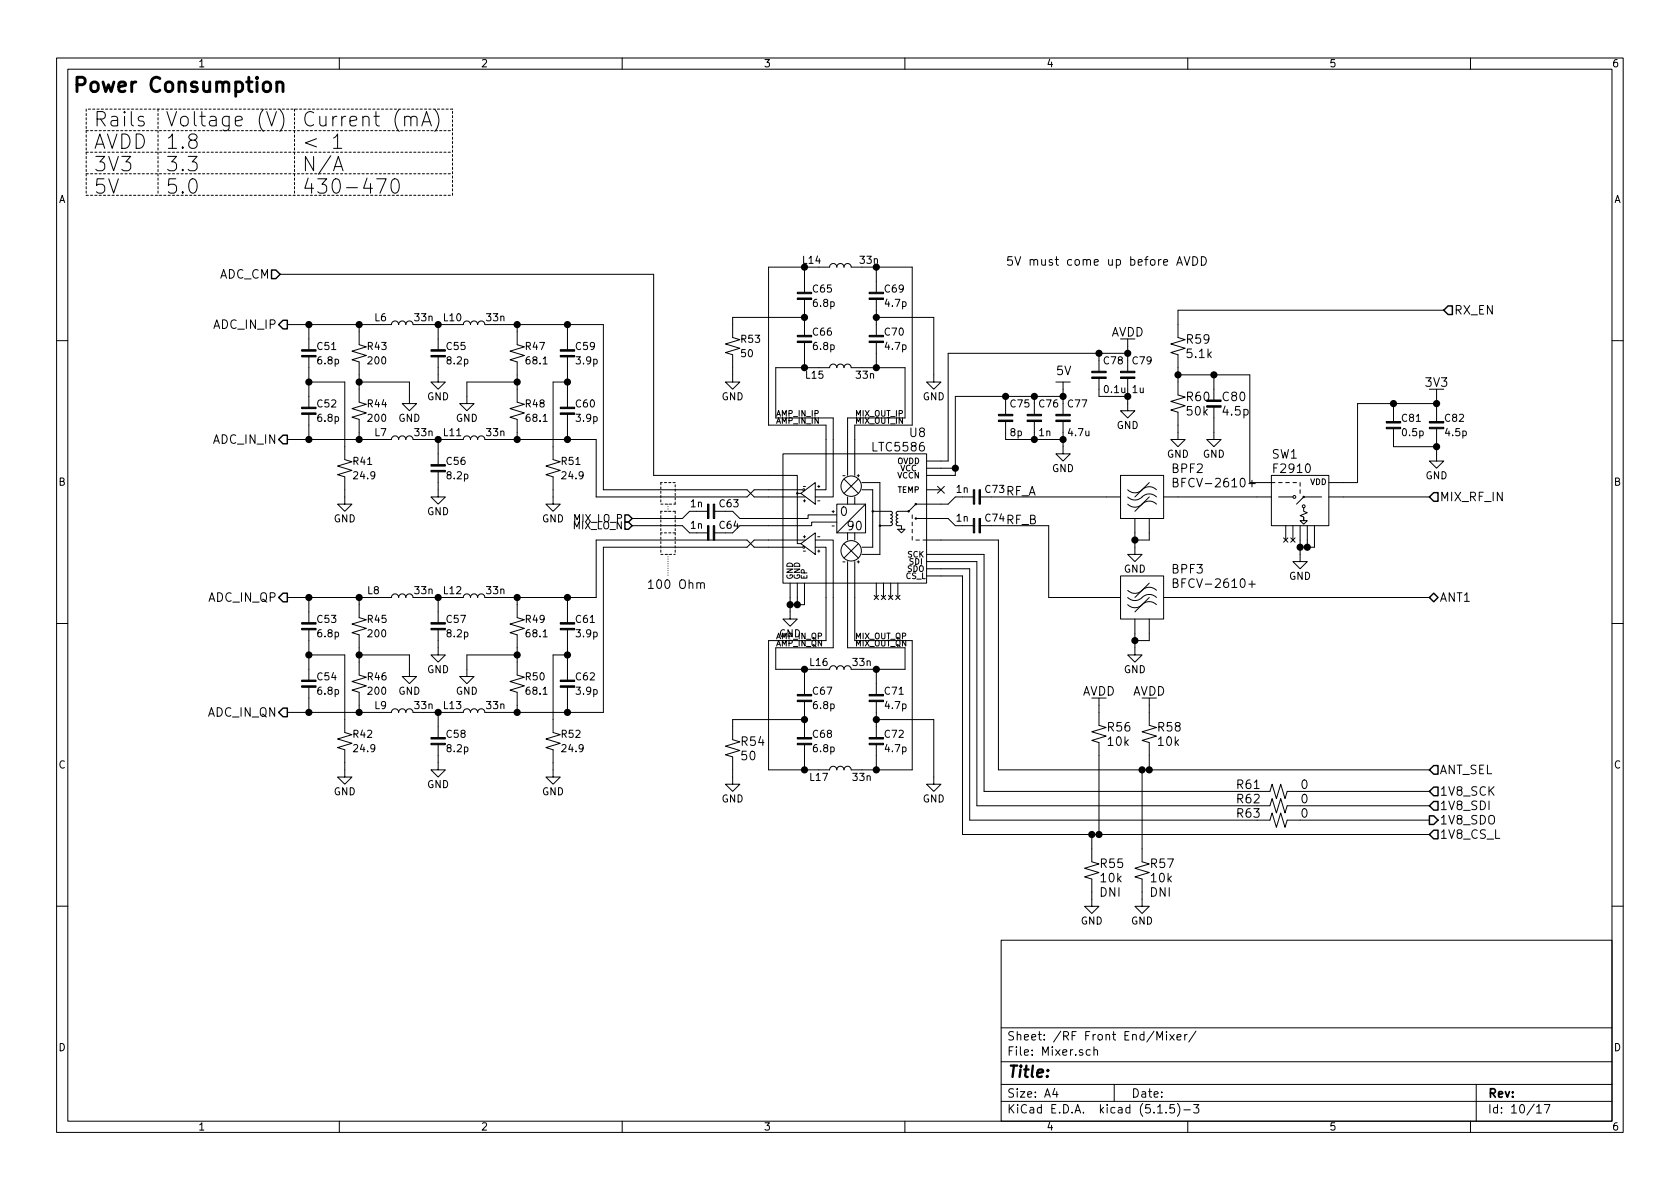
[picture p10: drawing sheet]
<svg xmlns="http://www.w3.org/2000/svg" width="297mm" height="210mm" viewBox="0 0 297 210" stroke-linecap="round" stroke-linejoin="round" font-family="sans-serif">
<g fill="none" stroke="#000" stroke-width=".18">
<path d="M10 10.3h277v189.9h-277zM12 12.2h273v186.1h-273zM47.2 19.7l.8 2.6 .9-2.6M49.5 19.3a2.98 2.98 0 0 1 0 3.9M60 10.3v1.9M76.9 19.3a2.9 2.9 0 0 1 0 3.9M110 10.3v1.9M160 10.3v1.9M210 10.3v1.9M260 10.3v1.9M25.4 20.7l-.6-.1-.4 .3 .2 .4 .8 .2 .1 .3-.1 .3-.2 .2-.8-.2M56 24.5l-2 .8 2 .7"/>
<path d="M59 24.4l.2-.1 .5-.6v2.5M59 30.2l.8-2.5 .9 2.5M59 26.2h1.4M66.6 31.6h1.7l-1.1 2.6M69.4 31.8a.62 .62 0 0 1 .6-.2 .62 .62 0 0 1 .5 .5 1.49 1.49 0 0 1-.5 2.1 .69 .69 0 0 1-.8-.5 2.39 2.39 0 0 1 .2-1.9zM74.6 22.3l.8-2.6 .9 2.6M74.8 21.5h1.2M49.5 48.5h66.1v35.6h25.4v12h.6M50.8 57.4h18.4a.63 .63 0 0 1 .6-.6 .63 .63 0 0 1 .7 .6 .63 .63 0 0 1 .6-.6 .63 .63 0 0 1 .7 .6 .63 .63 0 0 1 .6-.6 .63 .63 0 0 1 .6 .6M54.6 57.4v4.4M63.5 57.4v3.6l1.3 .3-2.6 .8 2.6 .8-2.6 .7 1.3 .4v7.1l1.3 .4-2.6 .8 2.6 .7-2.6 .8 1.3 .4v3.5M74.9 57.4h5.1"/>
<path d="M77.5 57.4v4.4M81.9 57.4a.63 .63 0 0 1 .6-.6 .63 .63 0 0 1 .7 .6 .63 .63 0 0 1 .6-.6 .63 .63 0 0 1 .7 .6 .63 .63 0 0 1 .6-.6 .63 .63 0 0 1 .6 .6M87.6 57.4h19.1v29.2h25.4l1.2 1.3h9.1M91.4 57.4v3.6l1.3 .3-2.5 .8 2.5 .8-2.5 .7 1.2 .4v7.1l1.3 .4-2.5 .8 2.5 .7-2.5 .8 1.2 .4v3.5M100.3 57.4v4.4M142.2 51.7v-4.5h-6.3v28h10.1v11.4h-1.9M142.2 56.1h-12.7v3.6l1.3 .4-2.5 .7 2.5 .8-2.5 .8 1.2 .3v4.9h1.3l-1.3 1.2-1.2-1.2h1.2M142.2 53v6.3M144.8 47.2h1.9a.63 .63 0 0 1 .6-.6 .63 .63 0 0 1 .7 .6 .63 .63 0 0 1 .6-.6 .63 .63 0 0 1 .6 .6 .63 .63 0 0 1 .7-.6 .63 .63 0 0 1 .6 .6h1.9M154.9 56.1h10.2v11.5h1.3l-1.3 1.2-1.3-1.2h1.3M154.9 51.7v-4.5h6.4v28h-10.2v8.9M154.9 53v6.3"/>
<path d="M199.4 59.9v5.8M208.1 46.9l.5-1.5 .5 1.5M208.2 46.5h.7M209.4 45.4l.5 1.5 .5-1.5M210.9 45.4a.77 .77 0 0 1 .9 .7 .77 .77 0 0 1-.9 .8zM212.4 45.4a.77 .77 0 0 1 .9 .7 .77 .77 0 0 1-.9 .8zM255.3 54.9h-47v4.8l1.2 .4-2.5 .7 2.5 .8-2.5 .8 1.3 .3v7.1l1.2 .4-2.5 .8 2.5 .7-2.5 .8 1.3 .4v4.8h1.2l-1.2 1.3-1.3-1.3h1.3M10 60.2h2M50.8 77.7h18.4a.63 .63 0 0 1 .6-.6 .63 .63 0 0 1 .7 .6 .63 .63 0 0 1 .6-.6 .63 .63 0 0 1 .7 .6 .63 .63 0 0 1 .6-.6 .63 .63 0 0 1 .6 .6M54.6 67.6h6.4v13.7l1.2 .4-2.5 .7 2.5 .8-2.5 .7 1.3 .4v4.8h1.2l-1.2 1.3-1.3-1.3h1.3M54.6 63.1v8.9M54.6 73.3v4.4"/>
<path d="M63.5 67.6h8.9v3.8h1.3l-1.3 1.2-1.3-1.2h1.3M74.9 77.7h7a.63 .63 0 0 1 .6-.6 .63 .63 0 0 1 .7 .6 .63 .63 0 0 1 .6-.6 .63 .63 0 0 1 .7 .6 .63 .63 0 0 1 .6-.6 .63 .63 0 0 1 .6 .6M77.5 63.1v4.5h1.2l-1.2 1.2-1.3-1.2h1.3M77.5 77.7v4.5M87.6 77.7h17.8v10.2h26.7l1.2-1.3h8.6M91.4 67.6h-8.9v3.8h1.3l-1.3 1.2-1.2-1.2h1.2M100.3 67.6h-2.5v13.7l1.3 .4-2.6 .7 2.6 .8-2.6 .7 1.3 .4v4.8h1.3l-1.3 1.3-1.3-1.3h1.3M100.3 63.1v8.9M100.3 73.3v4.4M142.2 60.6v4.4M154.9 60.6v4.4M177.8 70.1v3.2"/>
<path d="M177.8 74.5v3.2h10.2M182.9 70.1v3.2M182.9 74.5v3.2M186.7 67.6h2.5M188 74.5v5.8h1.2l-1.2 1.2-1.3-1.2h1.3M188 67.6v5.7M188 70.1h-19.1v14h-5.1M194.3 62.5v3.2M194.3 66.9v3.2h5.1M199.4 66.9v5.7h1.3l-1.3 1.3-1.3-1.3h1.3M199.4 62.5h-31.8v19h-3.8M208.3 66.3h12.7v19h4.4"/>
<path d="M214.6 72v5.7h1.3l-1.3 1.3-1.2-1.3h1.2M214.6 66.3v4.4M246.4 71.4v3.1M246.4 75.8v3.2h7.6M254 75.8v5.7h1.3l-1.3 1.3-1.3-1.3h1.3M254 71.4h-14v13.9h-5.1M254 68.8v5.7M285 60.2h2M77.5 83.4v4.5h1.2l-1.2 1.2-1.3-1.2h1.3M111.8 93h8.8l1.3 1.2h3.2M125.1 90.4h-3.2l-1.3 1.3h-8.8M126.4 90.4h3.1l1.3 1.3h12.1v-.6h5.1"/>
<path d="M138.4 80.3h25.4v22.8h-25.4zM141 87.2h.6M141.6 96.1l2.5-1.9v3.8zM141.6 87.2l2.5-1.9v3.8zM141.9 96.8h-8.6l-1.2-1.3h-26.7v10.2h-17.8M142.4 95.5h-9.1l-1.2 1.3h-25.4v29.2h-19.1M144.1 95.5h3.2v19h-10.1v3.9h7.6M144.1 96.8h1.9v16.5h-10.1v22.8h10.8a.63 .63 0 0 1 .6-.6 .63 .63 0 0 1 .7 .6 .63 .63 0 0 1 .6-.6 .63 .63 0 0 1 .6 .6 .63 .63 0 0 1 .7-.6 .63 .63 0 0 1 .6 .6h10.8v-22.8h-10.2v-14M148 89.1h5v5.1h-5zM148 92.3h-4.5v.7h-12.7l-1.3 1.2h-3.1M149.2 96.1l2.6 2.6M149.2 84.7l2.6 2.5"/>
<path d="M149.9 84.1v-10.2h10.1v-8.9h-9.5a.63 .63 0 0 0-.6-.6 .63 .63 0 0 0-.7 .6 .63 .63 0 0 0-.6-.6 .63 .63 0 0 0-.6 .6 .63 .63 0 0 0-.7-.6 .63 .63 0 0 0-.6 .6h-9.5v8.9h10.1v14h-3.2M149.9 99.3v15.2h10.1v3.9h-7.6M149.9 87.9v1.2M149.9 94.2v1.3M151.1 87.9v1.2M151.1 94.2v1.3M151.8 96.1l-2.6 2.6M151.8 84.7l-2.6 2.5M152.4 85.3h3.2v12.7h-3.2M152.4 86.6h1.9v10.2h-1.9M153 89.1l-5 5.1M154.3 90.4h3.3l.2 .4-.3 .2"/>
<path d="M155.6 93h1.9M157.5 92.3l.3 .3-.1 .2-.2 .1M157.5 91.1l.3 .2-.1 .2-.2 .2 .2 .1 .1 .3-.3 .2M158.7 91.7l-.3 .2 .1 .3 .2 .1-.2 .2-.1 .2 .3 .3h.7v.6M158.7 91.1l-.3 .2 .1 .3 .2 .1M158.7 93.6h1.3l-.6 .6zM161.3 91.1v.6M161.3 92.3v.7M161.3 93.6v.6M161.3 94.9v.6M161.9 91.7h5.7l1.3 1.3h3.2M161.9 95.5h.7"/>
<path d="M163.2 95.5h13.3v40.6h76.2M163.8 99.3h8.9v43.2h51.8l.4-1.3 .8 2.6 .7-2.6 .8 2.6 .4-1.3h25.1M163.8 98h10.2v41.9h50.5l.4-1.2 .8 2.5 .7-2.5 .8 2.5 .4-1.3h25.1M163.8 86.6h2.6M163.8 82.8h5.1M165.8 86l1.2 1.2M167 86l-1.2 1.2M172.1 87.9h-3.2l-1.3 1.2h-5.7l-1.2 1.3-2.1 .1-.2 .3 .3 .3M173.4 87.9h24.7M173.4 93h12v12.7h12.7M198.1 84.1h7.6v7.6h-7.6zM199.4 89.1a1.91 1.91 0 0 0 2.9-.2l.4-.2 .7-.1 .4 .1 .7 .4"/>
<path d="M199.4 87.9a1.91 1.91 0 0 0 2.9-.3l.4-.2 .7-.1 .4 .1 .7 .5M199.4 86.6a1.91 1.91 0 0 0 2.9-.3l.4-.2h.7l.4 .1 .7 .4M200.7 91.7v6.3h1.2l-1.2 1.3-1.3-1.3h1.3M203.2 91.7v3.8h-2.5M203.2 87.9l-2.5 2.5M203.2 85.3l-2.5 2.6M205.7 87.9h19.1M207.4 85.3l.7-.1 .1-.2-.1-.3-.7-.1v1.5h.6l.3-.3a.41 .41 0 0 0-.4-.5M220.8 85.5h1.1M224.8 84.1h10.1v8.9h-10.1zM226.1 87.9h2.5M226.1 85.3h.6"/>
<path d="M226.9 95.1l.8 .8M227.3 85.3h.7M227.3 93v2.5M227.7 95.1l-.8 .8M228.2 95.1l.8 .8M228.6 85.3h.6M228.6 93v2.5M229 95.1l-.8 .8M229.9 93v6.3h1.2l-1.2 1.3-1.3-1.3h1.3M229.9 85.3v.7M229.9 86.6v.6M230.5 89.8v.6l.6 .3-1.2 .5 .6 .2v.7h.6l-.6 .6-.6-.6h.6v-.7"/>
<path d="M231.1 93v3.8M232.4 93v3.8h-2.5M233.7 87.9h-3.2l-1.3 1.2M234.9 87.9h17.8M10 110.3h2M50.8 105.7h18.4a.63 .63 0 0 1 .6-.7 .63 .63 0 0 1 .7 .7 .63 .63 0 0 1 .6-.7 .63 .63 0 0 1 .7 .7 .63 .63 0 0 1 .6-.7 .63 .63 0 0 1 .6 .7M54.6 115.8h6.4v13.7l1.2 .4-2.5 .8 2.5 .7-2.5 .8 1.3 .4v4.8h1.2l-1.2 1.3-1.3-1.3h1.3M54.6 105.7v4.4M54.6 111.4v8.9M63.5 105.7v3.5l1.3 .4-2.6 .8 2.6 .7-2.6 .8 1.3 .4v7.1l1.3 .4-2.6 .7 2.6 .8-2.6 .7 1.3 .4v3.6M63.5 115.8h8.9v3.8h1.3l-1.3 1.3-1.3-1.3h1.3M74.9 105.7h5.1"/>
<path d="M77.5 111.4v4.4h1.2l-1.2 1.3-1.3-1.3h1.3M77.5 105.7v4.4M81.9 105.7a.63 .63 0 0 1 .6-.7 .63 .63 0 0 1 .7 .7 .63 .63 0 0 1 .6-.7 .63 .63 0 0 1 .7 .7 .63 .63 0 0 1 .6-.7 .63 .63 0 0 1 .6 .7M91.4 115.8h-8.9v3.8h1.3l-1.3 1.3-1.2-1.3h1.2M91.4 105.7v3.5l1.3 .4-2.5 .8 2.5 .7-2.5 .8 1.2 .4v7.1l1.3 .4-2.5 .7 2.5 .8-2.5 .7 1.2 .4v3.6M100.3 115.8h-2.5v13.7l1.3 .4-2.6 .8 2.6 .7-2.6 .8 1.3 .4v4.8h1.3l-1.3 1.3-1.3-1.3h1.3M100.3 105.7v4.4M100.3 111.4v8.9M123.2 103.2l.1-.1a.37 .37 0 0 1 .6 .1v.9M123.9 103.2l.2-.2 .4 .1v1M139.7 103.1v6.4h1.3l-1.3 1.2-1.3-1.2h1.3M141 103.1v3.8"/>
<path d="M142.2 103.1v3.8h-2.5M142.2 118.4v4.4M142.3 112v1l-.5-1v1M142.6 113h.8M143.6 112.1l.2-.1 .4 .1v.5l-.1 .3-.3 .1-.2-.2zM143.8 112.7l.5 .3M144.7 112.5l.5-.1v-.4h-.5v1M146.7 118.4a.63 .63 0 0 1 .6-.7 .63 .63 0 0 1 .7 .7 .63 .63 0 0 1 .6-.7 .63 .63 0 0 1 .6 .7 .63 .63 0 0 1 .7-.7 .63 .63 0 0 1 .6 .7M154.6 105.3l.7 .7M154.9 103.1v2.6M154.9 118.4v4.4M155.3 105.3l-.7 .7"/>
<path d="M155.8 105.3l.8 .7M156.2 103.1v2.6M156.6 105.3l-.8 .7M157.1 105.3l.8 .7M157.5 103.1v2.6M157.9 105.3l-.8 .7M158.4 105.3l.7 .7M158.7 103.1v2.6M159.1 105.3l-.7 .7M163.8 100.6h7.6v44.4h53.1l.4-1.2 .8 2.5 .7-2.5 .8 2.5 .4-1.3h25.1M163.8 101.8h6.4v45.8h82.5M198.1 101.8h7.6v7.7h-7.6z"/>
<path d="M199.4 106.9a1.91 1.91 0 0 0 2.9-.3l.4-.2h.7l.4 .1 .7 .4M199.4 105.7a1.91 1.91 0 0 0 2.9-.3l.4-.2 .7-.1 .4 .1 .7 .5M199.4 104.4a1.91 1.91 0 0 0 2.9-.3l.4-.2h.7l.4 .1 .7 .4M200.7 109.5v6.3h1.2l-1.2 1.3-1.3-1.3h1.3M203.2 109.5v3.8h-2.5M203.2 105.7l-2.5 2.5M203.2 103.1l-2.5 2.6M205.7 105.7h47M207.4 103.1l.7-.1 .1-.2-.1-.4h-.7v1.5h.6l.3-.3a.41 .41 0 0 0-.4-.5M220.8 103.3h1.1M285 110.3h2M50.8 126h18.4a.63 .63 0 0 1 .6-.7 .63 .63 0 0 1 .7 .7 .63 .63 0 0 1 .6-.7 .63 .63 0 0 1 .7 .7 .63 .63 0 0 1 .6-.7 .63 .63 0 0 1 .6 .7"/>
<path d="M54.6 121.5v4.5M74.9 126h5.1M77.5 131.7v4.4h1.2l-1.2 1.3-1.3-1.3h1.3M77.5 126v4.4M81.9 126a.63 .63 0 0 1 .6-.7 .63 .63 0 0 1 .7 .7 .63 .63 0 0 1 .6-.7 .63 .63 0 0 1 .7 .7 .63 .63 0 0 1 .6-.7 .63 .63 0 0 1 .6 .7M100.3 121.5v4.5M142.2 127.2h-12.7v3.6l1.3 .4-2.5 .7 2.5 .8-2.5 .8 1.2 .4v4.8h1.3l-1.3 1.2-1.2-1.2h1.2M142.2 124.1v6.3M142.2 131.7v4.4M154.9 127.2h10.2v11.5h1.3l-1.3 1.2-1.3-1.2h1.3M154.9 124.1v6.3M154.9 131.7v4.4"/>
<path d="M194.3 123.4v4.9l1.3 .3-2.6 .8 2.6 .8-2.6 .7 1.3 .4v16.3M201.9 136.1v16.3l1.3 .4-2.5 .7 2.5 .8-2.5 .8 1.2 .3v4.9h1.3l-1.3 1.2-1.2-1.2h1.2M203.2 123.4v4.9l1.3 .3-2.6 .8 2.6 .8-2.6 .7 1.3 .4v4.8M193 147.6v4.8l1.3 .4-2.5 .7 2.5 .8-2.5 .8 1.2 .3v4.9h1.3l-1.3 1.2-1.2-1.2h1.2M10 160.2h2M177 166.3h108v32h-108zM285 160.2h2M60 198.3v1.9M110 198.3v1.9M160 198.3v1.9M177 194.8h108M177 191.8h108"/>
<path d="M177 187.8h108M177 181.8h108M186.5 192.5l-.4 1h1M186.8 193v1M192.8 185.7l-.5-.1-.3 .3 .1 .6 .2 .1 .5-.1M193.4 185.7h.1a.37 .37 0 0 1 .6 .1v.8M193.4 185.1v1.5M197 191.8v3M204.5 183.9v-1.5l.6 1.1 .4-1.1v1.5M204.7 196.8h.8M206.2 196.7v.1M206.2 182.4v.2"/>
<path d="M206.2 182.9v1M206.8 182.9l.8 1M207.6 195.3h-.7l-.1 .7 .2-.1 .5 .1 .2 .2-.1 .5-.2 .1-.6-.1M207.6 182.9l-.8 1M208.1 183.4l.7-.1v-.3l-.5-.1-.2 .2 .1 .7h.6M208.2 195.1a1.71 1.71 0 0 1 0 2.3M209.3 196.3h1.2M209.5 182.9v1M209.9 182.9l-.3 .1-.1 .2M210 198.3v1.9M211 195.3h1l-.5 .6 .4 .1v.7l-.2 .1-.7-.1M211.5 182.3l-1.3 2"/>
<path d="M260 198.3v1.9M261 191.8v6.5M271.7 195.8l.4-.5v1.5M271.7 196.8h.8M273 195.3h1l-.6 1.5"/>
<circle cx="141" cy="87.2" r=".13"/>
<circle cx="142.1" cy="96.8" r=".18"/>
<circle cx="142.1" cy="86.6" r=".18"/>
<circle cx="150.5" cy="86" r="1.8"/>
<circle cx="150.5" cy="97.4" r="1.8"/>
<circle cx="154.3" cy="90.4" r=".13"/>
<circle cx="155.6" cy="93" r=".13"/>
<circle cx="160.7" cy="90.4" r=".13"/>
<circle cx="161.9" cy="89.1" r=".13"/>
<circle cx="161.9" cy="91.7" r=".13"/>
<circle cx="228.9" cy="87.9" r=".25"/>
<circle cx="230.5" cy="89.5" r=".25"/>
<circle cx="230.5" cy="87.9" r=".13"/>
</g>
<g fill="#000" stroke="#000" stroke-width=".18">
<path d="M141 59.3h2.5v.3h-2.5zM141 52.7h2.5v.3h-2.5zM141 51.7h2.5v.2h-2.5zM153.7 59.3h2.5v.3h-2.5zM153.7 52.7h2.5v.3h-2.5zM153.7 51.7h2.5v.2h-2.5zM53.3 62.9h2.6v.2h-2.6zM53.3 61.8h2.6v.3h-2.6zM53.3 73h2.6v.3h-2.6zM53.3 72h2.6v.3h-2.6zM76.2 62.9h2.5v.2h-2.5zM76.2 61.8h2.5v.3h-2.5z"/>
<path d="M99.1 62.9h2.5v.2h-2.5zM99.1 61.8h2.5v.3h-2.5zM99.1 73h2.5v.3h-2.5zM99.1 72h2.5v.3h-2.5zM141 60.3h2.5v.3h-2.5zM153.7 60.3h2.5v.3h-2.5zM176.5 74.3h2.6v.2h-2.6zM176.5 73.3h2.6v.2h-2.6zM181.6 74.3h2.5v.2h-2.5zM181.6 73.3h2.5v.2h-2.5zM186.7 74.3h2.5v.2h-2.5zM186.7 73.3h2.5v.2h-2.5z"/>
<path d="M193 66.7h2.6v.2h-2.6zM193 65.7h2.6v.2h-2.6zM198.1 66.7h2.6v.2h-2.6zM198.1 65.7h2.6v.2h-2.6zM213.4 71.7h2.5v.3h-2.5zM213.4 70.7h2.5v.3h-2.5zM245.1 75.6h2.5v.2h-2.5zM245.1 74.5h2.5v.3h-2.5zM252.7 75.6h2.6v.2h-2.6zM252.7 74.5h2.6v.3h-2.6zM76.2 83.2h2.5v.2h-2.5zM76.2 82.2h2.5v.2h-2.5z"/>
<path d="M125.1 93h.2v2.5h-.2zM125.1 89.1h.2v2.6h-.2zM126.1 93h.3v2.5h-.3zM126.1 89.1h.3v2.6h-.3zM172.1 86.6h.2v2.5h-.2zM172.1 91.7h.2v2.5h-.2zM173.1 86.6h.3v2.5h-.3zM173.1 91.7h.3v2.5h-.3zM53.3 111.1h2.6v.3h-2.6zM53.3 110.1h2.6v.3h-2.6zM76.2 111.1h2.5v.3h-2.5zM76.2 110.1h2.5v.3h-2.5z"/>
<path d="M99.1 111.1h2.5v.3h-2.5zM99.1 110.1h2.5v.3h-2.5zM53.3 121.3h2.6v.2h-2.6zM53.3 120.3h2.6v.2h-2.6zM76.2 131.4h2.5v.3h-2.5zM76.2 130.4h2.5v.3h-2.5zM99.1 121.3h2.5v.2h-2.5zM99.1 120.3h2.5v.2h-2.5zM141 131.4h2.5v.3h-2.5zM141 130.4h2.5v.3h-2.5zM141 123.8h2.5v.3h-2.5zM141 122.8h2.5v.3h-2.5z"/>
<path d="M153.7 131.4h2.5v.3h-2.5zM153.7 130.4h2.5v.3h-2.5zM153.7 123.8h2.5v.3h-2.5zM153.7 122.8h2.5v.3h-2.5z"/>
</g>
<g fill="none" stroke="#000" stroke-width=".18" stroke-dasharray=".4 .4">
<path d="M15.2 19.3v15.2M27.9 19.3v15.2M52.1 19.3v15.2M80 19.3h-64.8M15.2 23.1h64.8M15.2 26.9h64.8M15.2 30.7h64.8M15.2 34.5h64.8M80 34.5v-15.2M116.8 85.3v3.8M116.8 89.1h2.6M116.8 98h2.6"/>
<path d="M116.8 90.4v7.6M119.4 90.4h-2.6M119.4 85.3h-2.6M119.4 89.1v-3.8M119.4 90.4v7.6M119.4 94.2h-2.6"/>
</g>
<path d="M118.1 98v3.8M118.1 90.4v-1.3" fill="none" stroke="#000" stroke-width=".18" stroke-dasharray="0 .4"/>
<g fill="none" stroke="#000" stroke-width=".25">
<path d="M48 47.7h.8l.7 .8-.7 .8h-.8zM49.3 57.4l.7-.8h.8v1.6h-.8zM256 54.1h.8v1.5h-.8l-.7-.7zM49.3 77.7l.7-.7h.8v1.5h-.8zM110.5 92.3h.6l.7 .7-.7 .6h-.6zM110.5 91.1h.6l.7 .6-.7 .6h-.6zM253.5 87.1h.8v1.5h-.8l-.8-.7zM50 104.9h.8v1.5h-.8l-.7-.7zM252.7 105.7l.8-.8 .8 .8-.8 .7zM50 125.2h.8v1.5h-.8l-.7-.7zM253.5 139.2h.8v1.5h-.8l-.8-.8zM253.5 135.4h.8v1.5h-.8l-.8-.8z"/>
<path d="M252.7 144.3h.8l.8 .7-.8 .8h-.8zM253.5 146.8h.8v1.5h-.8l-.8-.7zM253.5 141.7h.8v1.6h-.8l-.8-.8z"/>
</g>
<path d="M48.9 14.8a.63 .63 0 0 1 1.1 .1v1.3M48.9 14.5v1.7" fill="none" stroke="#000" stroke-width=".51"/>
<g fill="#000" stroke="#000" stroke-width=".25">
<circle cx="54.6" cy="57.4" r=".51"/>
<circle cx="63.5" cy="57.4" r=".51"/>
<circle cx="77.5" cy="57.4" r=".51"/>
<circle cx="91.4" cy="57.4" r=".51"/>
<circle cx="100.3" cy="57.4" r=".51"/>
<circle cx="142.2" cy="56.1" r=".51"/>
<circle cx="142.2" cy="47.2" r=".51"/>
<circle cx="154.9" cy="47.2" r=".51"/>
<circle cx="154.9" cy="56.1" r=".51"/>
<circle cx="54.6" cy="77.7" r=".51"/>
<circle cx="54.6" cy="67.6" r=".51"/>
<circle cx="63.5" cy="67.6" r=".51"/>
<circle cx="63.5" cy="77.7" r=".51"/>
<circle cx="77.5" cy="77.7" r=".51"/>
<circle cx="91.4" cy="67.6" r=".51"/>
<circle cx="91.4" cy="77.7" r=".51"/>
<circle cx="100.3" cy="77.7" r=".51"/>
<circle cx="100.3" cy="67.6" r=".51"/>
<circle cx="142.2" cy="65" r=".51"/>
<circle cx="154.9" cy="65" r=".51"/>
<circle cx="177.8" cy="70.1" r=".51"/>
<circle cx="182.9" cy="77.7" r=".51"/>
<circle cx="182.9" cy="70.1" r=".51"/>
<circle cx="188" cy="77.7" r=".51"/>
<circle cx="188" cy="70.1" r=".51"/>
<circle cx="194.3" cy="62.5" r=".51"/>
<circle cx="199.4" cy="70.1" r=".51"/>
<circle cx="199.4" cy="62.5" r=".51"/>
<circle cx="208.3" cy="66.3" r=".51"/>
<circle cx="214.6" cy="66.3" r=".51"/>
<circle cx="246.4" cy="71.4" r=".51"/>
<circle cx="254" cy="71.4" r=".51"/>
<circle cx="254" cy="79" r=".51"/>
<circle cx="168.9" cy="82.8" r=".51"/>
<circle cx="200.7" cy="95.5" r=".51"/>
<circle cx="229.9" cy="96.8" r=".51"/>
<circle cx="231.1" cy="96.8" r=".51"/>
<circle cx="54.6" cy="115.8" r=".51"/>
<circle cx="54.6" cy="105.7" r=".51"/>
<circle cx="63.5" cy="115.8" r=".51"/>
<circle cx="63.5" cy="105.7" r=".51"/>
<circle cx="77.5" cy="105.7" r=".51"/>
<circle cx="91.4" cy="115.8" r=".51"/>
<circle cx="91.4" cy="105.7" r=".51"/>
<circle cx="100.3" cy="115.8" r=".51"/>
<circle cx="100.3" cy="105.7" r=".51"/>
<circle cx="139.7" cy="106.9" r=".51"/>
<circle cx="141" cy="106.9" r=".51"/>
<circle cx="142.2" cy="118.4" r=".51"/>
<circle cx="154.9" cy="118.4" r=".51"/>
<circle cx="200.7" cy="113.3" r=".51"/>
<circle cx="54.6" cy="126" r=".51"/>
<circle cx="63.5" cy="126" r=".51"/>
<circle cx="77.5" cy="126" r=".51"/>
<circle cx="91.4" cy="126" r=".51"/>
<circle cx="100.3" cy="126" r=".51"/>
<circle cx="142.2" cy="127.2" r=".51"/>
<circle cx="142.2" cy="136.1" r=".51"/>
<circle cx="154.9" cy="127.2" r=".51"/>
<circle cx="154.9" cy="136.1" r=".51"/>
<circle cx="201.9" cy="136.1" r=".51"/>
<circle cx="203.2" cy="136.1" r=".51"/>
<circle cx="193" cy="147.6" r=".51"/>
<circle cx="194.3" cy="147.6" r=".51"/>
</g>
<g font-size="3.5">
<text x="12.7" y="16.3">Power Consumption</text>
<text x="16.5" y="22.4">Rails</text>
<text x="29.2" y="22.4">Voltage (V)</text>
<text x="53.3" y="22.4">Current (mA)</text>
<text x="16.5" y="26.4">AVDD</text>
<text x="29.2" y="26.4">1.8</text>
<text x="16.5" y="30.3">3V3</text>
<text x="16.5" y="34.3">5V</text>
<text x="29.2" y="30.3">3.3</text>
<text x="29.2" y="34.3">5.0</text>
<text x="53.3" y="30.3">N/A</text>
<text x="53.3" y="34.3">430-470</text>
</g>
<text font-size="2.8" x="178" y="190.5">Title:</text>
<g font-size="2.1">
<text x="177.8" y="47">5V must come up before AVDD</text>
<text x="38.7" y="49.3">ADC_CM</text>
<text x="37.9" y="58.2">ADC_IN_IP</text>
<text x="196.4" y="59.5">AVDD</text>
<text x="257" y="55.6">RX_EN</text>
<text x="209.9" y="60.8">R59</text>
<text x="210" y="63.3">5.1k</text>
<text x="186.8" y="66.3">5V</text>
<text x="209.9" y="70.9">R60</text>
<text x="216.3" y="70.9">C80</text>
<text x="252.1" y="68.4">3V3</text>
<text x="160.9" y="77.3">U8</text>
<text x="209.9" y="73.5">50k</text>
<text x="216.4" y="73.5">4.5p</text>
<text x="37.8" y="78.5">ADC_IN_IN</text>
<text x="154.5" y="79.8">LTC5586</text>
<text x="207.3" y="83.6">BPF2</text>
<text x="224.9" y="81.1">SW1</text>
<text x="225.4" y="83.6">F2910</text>
<text x="177.8" y="87.6">RF_A</text>
<text x="208.5" y="86.2">BFCV-2610+</text>
<text x="254.5" y="88.6">MIX_RF_IN</text>
<text x="148.6" y="91.2">0</text>
<text x="150" y="93.8">90</text>
<text x="177.8" y="92.7">RF_B</text>
<text x="207.3" y="101.4">BPF3</text>
<text x="36.9" y="106.4">ADC_IN_QP</text>
<text x="114.3" y="104.1">100 Ohm</text>
<text x="208.5" y="104">BFCV-2610+</text>
<text x="254.5" y="106.4">ANT1</text>
<text x="191.3" y="123">AVDD</text>
<text x="200.2" y="123">AVDD</text>
<text x="36.8" y="126.7">ADC_IN_QN</text>
<text x="131.2" y="131.9">R54</text>
<text x="195.9" y="129.4">R56</text>
<text x="196" y="131.9">10k</text>
<text x="204.8" y="129.4">R58</text>
<text x="204.9" y="131.9">10k</text>
<text x="131.2" y="134.4">50</text>
<text x="254.5" y="136.9">ANT_SEL</text>
<text x="218.8" y="142.1">R62</text>
<text x="218.8" y="139.5">R61</text>
<text x="230.1" y="142.1">0</text>
<text x="230.1" y="139.5">0</text>
<text x="254.5" y="143.3">1V8_SDI</text>
<text x="254.5" y="140.7">1V8_SCK</text>
<text x="218.8" y="144.6">R63</text>
<text x="230.1" y="144.6">0</text>
<text x="254.5" y="148.3">1V8_CS_L</text>
<text x="254.5" y="145.8">1V8_SDO</text>
<text x="194.7" y="153.5">R55</text>
<text x="203.6" y="153.5">R57</text>
<text x="194.5" y="158.6">DNI</text>
<text x="194.7" y="156">10k</text>
<text x="203.4" y="158.6">DNI</text>
<text x="203.6" y="156">10k</text>
<text x="178" y="184">Sheet: /RF Front End/Mixer/</text>
<text x="178" y="186.7">File: Mixer.sch</text>
<text x="178" y="196.9">KiCad E.D.A. kicad (5.1.5)-3</text>
<text x="178" y="194.1">Size: A4</text>
<text x="200" y="194.1">Date:</text>
<text x="263" y="194.1">Rev:</text>
<text x="263" y="196.9">Id: 10/17</text>
</g>
<g font-size="1.8">
<text x="35" y="11.9">1</text>
<text x="85" y="11.9">2</text>
<text x="135" y="11.9">3</text>
<text x="185" y="11.9">4</text>
<text x="235" y="11.9">5</text>
<text x="285" y="11.9">6</text>
<text x="10.4" y="35.9">A</text>
<text x="285.4" y="35.9">A</text>
<text x="142" y="46.7">L14</text>
<text x="152.1" y="46.7">33n</text>
<text x="143.8" y="51.7">C65</text>
<text x="156.5" y="51.7">C69</text>
<text x="66.3" y="56.8">L6</text>
<text x="73.4" y="56.8">33n</text>
<text x="78.5" y="56.8">L10</text>
<text x="86.1" y="56.8">33n</text>
<text x="143.8" y="59.4">C66</text>
<text x="143.9" y="54.3">6.8p</text>
<text x="156.5" y="59.4">C70</text>
<text x="156.6" y="54.3">4.7p</text>
<text x="56.2" y="61.9">C51</text>
<text x="56.3" y="64.4">6.8p</text>
<text x="65" y="61.9">R43</text>
<text x="65.2" y="64.4">200</text>
<text x="79" y="61.9">C55</text>
<text x="79.1" y="64.4">8.2p</text>
<text x="93" y="61.9">R47</text>
<text x="93.2" y="64.4">68.1</text>
<text x="101.9" y="61.9">C59</text>
<text x="102" y="64.4">3.9p</text>
<text x="131.1" y="60.6">R53</text>
<text x="131.1" y="63.2">50</text>
<text x="143.9" y="61.9">6.8p</text>
<text x="156.6" y="61.9">4.7p</text>
<text x="195.2" y="64.4">C78</text>
<text x="200.3" y="64.4">C79</text>
<text x="75.5" y="70.8">GND</text>
<text x="127.6" y="70.8">GND</text>
<text x="142.5" y="67">L15</text>
<text x="151.5" y="67">33n</text>
<text x="163.1" y="70.8">GND</text>
<text x="195.4" y="69.5">0.1u</text>
<text x="200.3" y="69.5">1u</text>
<text x="56.2" y="72.1">C52</text>
<text x="56.3" y="74.6">6.8p</text>
<text x="65" y="72.1">R44</text>
<text x="65.2" y="74.6">200</text>
<text x="66.3" y="77.1">L7</text>
<text x="70.4" y="74.6">GND</text>
<text x="73.4" y="77.1">33n</text>
<text x="78.5" y="77.1">L11</text>
<text x="80.6" y="74.6">GND</text>
<text x="86.1" y="77.1">33n</text>
<text x="93" y="72.1">R48</text>
<text x="93.2" y="74.6">68.1</text>
<text x="101.9" y="72.1">C60</text>
<text x="102" y="74.6">3.9p</text>
<text x="178.7" y="77.1">8p</text>
<text x="178.7" y="72.1">C75</text>
<text x="183.7" y="77.1">1n</text>
<text x="183.8" y="72.1">C76</text>
<text x="188.9" y="72.1">C77</text>
<text x="189" y="77.1">4.7u</text>
<text x="197.4" y="75.9">GND</text>
<text x="247.9" y="74.6">C81</text>
<text x="248.1" y="77.1">0.5p</text>
<text x="255.5" y="74.6">C82</text>
<text x="255.7" y="77.1">4.5p</text>
<text x="62.5" y="82.2">R41</text>
<text x="79" y="82.2">C56</text>
<text x="99.3" y="82.2">R51</text>
<text x="186" y="83.5">GND</text>
<text x="206.3" y="80.9">GND</text>
<text x="212.7" y="80.9">GND</text>
<text x="10.4" y="85.9">B</text>
<text x="62.7" y="84.8">24.9</text>
<text x="79.1" y="84.8">8.2p</text>
<text x="99.5" y="84.8">24.9</text>
<text x="122.1" y="89.7">1n</text>
<text x="127.3" y="89.7">C63</text>
<text x="169.1" y="87.2">1n</text>
<text x="174.3" y="87.2">C73</text>
<text x="252" y="84.8">GND</text>
<text x="285.4" y="85.9">B</text>
<text x="59" y="92.4">GND</text>
<text x="75.5" y="91.1">GND</text>
<text x="95.8" y="92.4">GND</text>
<text x="101.4" y="93.6">MIX_LO_N</text>
<text x="101.5" y="92.3">MIX_LO_P</text>
<text x="122.1" y="93.5">1n</text>
<text x="127.3" y="93.5">C64</text>
<text x="169.1" y="92.2">1n</text>
<text x="174.3" y="92.2">C74</text>
<text x="198.7" y="101.3">GND</text>
<text x="65" y="105.1">L8</text>
<text x="73.4" y="105.1">33n</text>
<text x="78.5" y="105.1">L12</text>
<text x="86.1" y="105.1">33n</text>
<text x="227.9" y="102.5">GND</text>
<text x="56.2" y="110.2">C53</text>
<text x="56.3" y="112.7">6.8p</text>
<text x="65" y="110.2">R45</text>
<text x="65.2" y="112.7">200</text>
<text x="79" y="110.2">C57</text>
<text x="79.1" y="112.7">8.2p</text>
<text x="93" y="110.2">R49</text>
<text x="93.2" y="112.7">68.1</text>
<text x="101.9" y="110.2">C61</text>
<text x="102" y="112.7">3.9p</text>
<text x="137.7" y="112.7">GND</text>
<text x="75.5" y="119">GND</text>
<text x="143.3" y="117.8">L16</text>
<text x="150.9" y="117.8">33n</text>
<text x="198.7" y="119">GND</text>
<text x="56.2" y="120.3">C54</text>
<text x="56.3" y="122.9">6.8p</text>
<text x="65" y="120.3">R46</text>
<text x="65.2" y="122.9">200</text>
<text x="66.3" y="125.4">L9</text>
<text x="70.4" y="122.9">GND</text>
<text x="73.4" y="125.4">33n</text>
<text x="78.5" y="125.4">L13</text>
<text x="80.6" y="122.9">GND</text>
<text x="86.1" y="125.4">33n</text>
<text x="93" y="120.3">R50</text>
<text x="93.2" y="122.9">68.1</text>
<text x="101.9" y="120.3">C62</text>
<text x="102" y="122.9">3.9p</text>
<text x="143.8" y="122.9">C67</text>
<text x="143.9" y="125.4">6.8p</text>
<text x="156.5" y="122.9">C71</text>
<text x="156.6" y="125.4">4.7p</text>
<text x="62.5" y="130.5">R42</text>
<text x="79" y="130.5">C58</text>
<text x="99.3" y="130.5">R52</text>
<text x="143.8" y="130.5">C68</text>
<text x="156.5" y="130.5">C72</text>
<text x="10.4" y="135.9">C</text>
<text x="62.7" y="133">24.9</text>
<text x="79.1" y="133">8.2p</text>
<text x="99.5" y="133">24.9</text>
<text x="143.9" y="133">6.8p</text>
<text x="156.6" y="133">4.7p</text>
<text x="285.4" y="135.9">C</text>
<text x="59" y="140.6">GND</text>
<text x="75.5" y="139.4">GND</text>
<text x="95.8" y="140.6">GND</text>
<text x="127.6" y="141.9">GND</text>
<text x="143.3" y="138.1">L17</text>
<text x="150.9" y="138.1">33n</text>
<text x="163.1" y="141.9">GND</text>
<text x="191.1" y="163.5">GND</text>
<text x="200" y="163.5">GND</text>
<text x="10.4" y="185.9">D</text>
<text x="285.4" y="185.9">D</text>
<text x="35" y="199.9">1</text>
<text x="85" y="199.9">2</text>
<text x="135" y="199.9">3</text>
<text x="185" y="199.9">4</text>
<text x="235" y="199.9">5</text>
<text x="285" y="199.9">6</text>
</g>
<g font-size="1.4">
<text x="137.2" y="73.7">AMP_IN_IP</text>
<text x="137.2" y="74.9">AMP_IN_IN</text>
<text x="151.1" y="74.9">MIX_OUT_IN</text>
<text x="151.1" y="73.7">MIX_OUT_IP</text>
<text x="158.6" y="82.1">OVDD</text>
<text x="159.2" y="83.3">VCC</text>
<text x="158.6" y="84.6">VCCN</text>
<text x="158.7" y="87.1">TEMP</text>
<text x="231.6" y="85.7">VDD</text>
<text x="160.4" y="101.1">SDO</text>
<text x="160.4" y="98.6">SCK</text>
<text x="160.8" y="99.8">SDI</text>
<text x="140.2" y="102.5" transform="rotate(-90 140.2 102.5)">GND</text>
<text x="141.5" y="102.5" transform="rotate(-90 141.5 102.5)">GND</text>
<text x="142.7" y="102.5" transform="rotate(-90 142.7 102.5)">EP</text>
<text x="160.1" y="102.4">CS_L</text>
<text x="151.1" y="113">MIX_OUT_QP</text>
<text x="137.2" y="114.3">AMP_IN_QN</text>
<text x="151.1" y="114.3">MIX_OUT_QN</text>
</g>
<g font-size=".7">
<text x="142" y="88.8">+</text>
<text x="142.1" y="86.3">-</text>
<text x="144.6" y="86.3">+</text>
<text x="144.7" y="88.8">-</text>
<text x="149.1" y="84.3">-</text>
<text x="151.6" y="84.3">+</text>
<text x="142" y="95.1">+</text>
<text x="144.7" y="95.1">-</text>
<text x="147.1" y="90.7">+</text>
<text x="147.2" y="93.2">-</text>
<text x="142.1" y="97.7">-</text>
<text x="144.6" y="97.7">+</text>
<text x="149.1" y="99.6">-</text>
<text x="151.6" y="99.6">+</text>
</g>
</svg>
